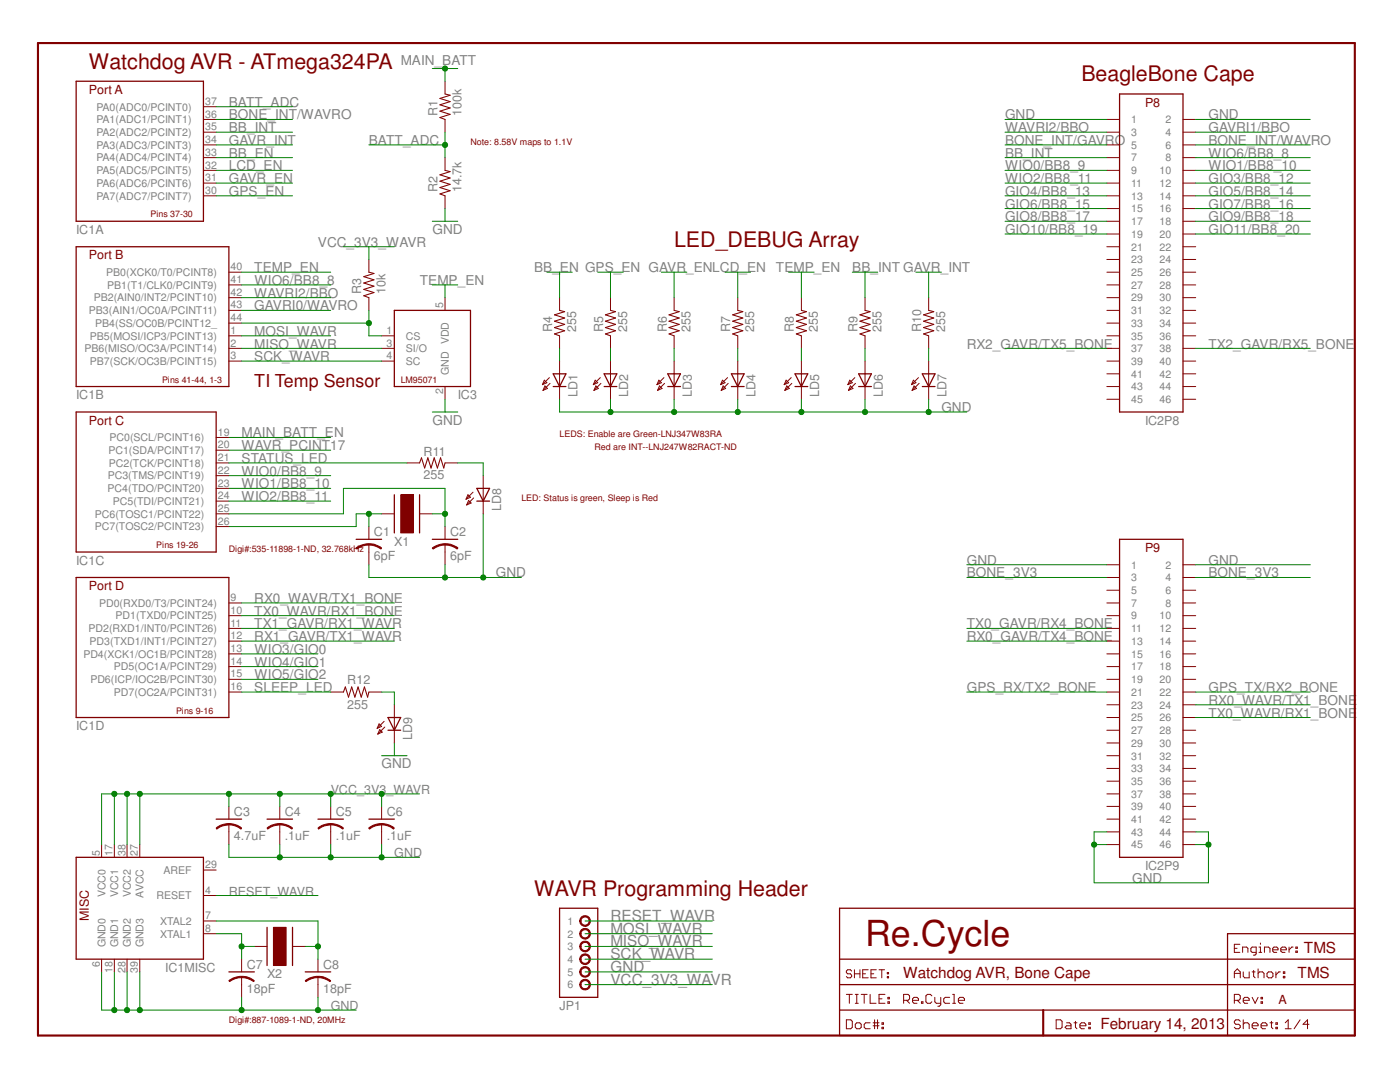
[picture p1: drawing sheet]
<svg xmlns="http://www.w3.org/2000/svg" width="279mm" height="216mm" viewBox="0 0 279 216" stroke-linecap="round" stroke-linejoin="round" font-family="sans-serif">
<path d="M7.6 8.6h262.8v198h-262.8zM208.2 201.5v5.1" fill="none" stroke="#800000" stroke-width=".42"/>
<g fill="none" stroke="#800000" stroke-width=".25">
<path d="M15.2 16.2h25.4v28h-25.4zM223.4 18.8h12.7v63.4h-12.7zM15.2 49.2h30.5v27.9h-30.5zM15.2 82.2h27.9v28h-27.9zM15.2 115.2h30.5v28h-30.5zM223.4 107.6h12.7v63.5h-12.7zM15.2 171.1h25.4v20.3h-25.4zM111.7 181.2h7.6v17.8h-7.6zM167.6 181.2h102.8v25.4h-102.8zM167.6 196.5h102.8M167.6 191.4h102.8M270.4 186.3h-25.4v20.3"/>
<path d="M167.6 201.5h102.8"/>
</g>
<g fill="none" stroke="#800000" stroke-width=".2">
<path d="M40.6 21.3h2.5M40.6 23.8h2.5M40.6 26.4h2.5M40.6 28.9h2.5M40.6 31.5h2.5M40.6 34h2.5M40.6 36.5h2.5M40.6 39.1h2.5M220.9 23.8h2.5M220.9 26.4h2.5M220.9 28.9h2.5M220.9 31.5h2.5"/>
<path d="M220.9 34h2.5M220.9 36.5h2.5M220.9 39.1h2.5M236.1 23.8h2.5M236.1 26.4h2.5M236.1 28.9h2.5M236.1 31.5h2.5M236.1 34h2.5M236.1 36.5h2.5M236.1 39.1h2.5M45.7 59.4h2.5M45.7 54.3h2.5"/>
<path d="M45.7 56.9h2.5M220.9 59.4h2.5M220.9 54.3h2.5M220.9 56.9h2.5M220.9 41.6h2.5M220.9 44.2h2.5M220.9 46.7h2.5M220.9 49.2h2.5M220.9 51.8h2.5M236.1 59.4h2.5M236.1 54.3h2.5M236.1 56.9h2.5"/>
<path d="M236.1 41.6h2.5M236.1 44.2h2.5M236.1 46.7h2.5M236.1 49.2h2.5M236.1 51.8h2.5M45.7 61.9h2.5M45.7 64.5h2.5M45.7 67h2.5M45.7 69.5h2.5M45.7 72.1h2.5M220.9 61.9h2.5M220.9 64.5h2.5"/>
<path d="M220.9 67h2.5M220.9 69.5h2.5M220.9 72.1h2.5M220.9 74.6h2.5M220.9 77.1h2.5M220.9 79.7h2.5M236.1 61.9h2.5M236.1 64.5h2.5M236.1 67h2.5M236.1 69.5h2.5M236.1 72.1h2.5M236.1 74.6h2.5"/>
<path d="M236.1 77.1h2.5M236.1 79.7h2.5M43.1 87.3h2.6M43.1 89.8h2.6M43.1 94.9h2.6M43.1 92.4h2.6M43.1 97.5h2.6M43.1 100h2.6M43.1 102.5h2.6M43.1 105.1h2.6M220.9 112.7h2.5M220.9 115.2h2.5"/>
<path d="M220.9 117.8h2.5M236.1 112.7h2.5M236.1 115.2h2.5M236.1 117.8h2.5M45.7 120.3h2.5M45.7 122.9h2.5M45.7 125.4h2.5M45.7 127.9h2.5M45.7 130.5h2.5M45.7 133h2.5M45.7 135.6h2.5M45.7 138.1h2.5"/>
<path d="M220.9 120.3h2.5M220.9 122.9h2.5M220.9 125.4h2.5M220.9 127.9h2.5M220.9 130.5h2.5M220.9 133h2.5M220.9 135.6h2.5M220.9 138.1h2.5M236.1 120.3h2.5M236.1 122.9h2.5M236.1 125.4h2.5M236.1 127.9h2.5"/>
<path d="M236.1 130.5h2.5M236.1 133h2.5M236.1 135.6h2.5M236.1 138.1h2.5M220.9 140.6h2.5M220.9 145.7h2.5M220.9 143.2h2.5M220.9 148.3h2.5M220.9 150.8h2.5M220.9 153.3h2.5M220.9 155.9h2.5M220.9 158.4h2.5"/>
<path d="M236.1 140.6h2.5M236.1 145.7h2.5M236.1 143.2h2.5M236.1 148.3h2.5M236.1 150.8h2.5M236.1 153.3h2.5M236.1 155.9h2.5M236.1 158.4h2.5M20.3 168.5v2.6M22.8 168.5v2.6M25.4 168.5v2.6M27.9 168.5v2.6"/>
<path d="M40.6 178.7h2.5M40.6 173.6h2.5M220.9 160.9h2.5M220.9 163.4h2.5M220.9 166h2.5M220.9 168.5h2.5M236.1 160.9h2.5M236.1 163.4h2.5M236.1 166h2.5M236.1 168.5h2.5M20.3 191.4v2.5M22.8 191.4v2.5"/>
<path d="M25.4 191.4v2.5M27.9 191.4v2.5M40.6 186.3h2.5M40.6 183.8h2.5M168.9 198.4h1.2M169.5 198.4v1.8M170 193.8l-.3-.3h-.5l-.3 .3v.3l.3 .2h.5l.3 .3v.3l-.3 .2h-.5l-.3-.2M170.5 194.3h1.1M170.5 193.5v1.6M170.7 198.4h.6M171 198.4v1.8M171.6 193.5v1.6"/>
<path d="M171.9 198.4h1.2M172.2 194.3h.5M172.5 198.4v1.8M173.3 193.5h-1.1v1.6h1.1M173.7 198.4v1.8h1.1M173.8 194.3h.6M174.9 193.5h-1.1v1.6h1.1M175.4 199.3h.6M175.4 193.5h1.1M176 193.5v1.6M176.6 198.4h-1.2v1.8h1.2M177.1 194.9h.2v.2h-.2z"/>
<path d="M177.1 194.1h.2v.2h-.2zM177.2 199.9h.3v.3h-.3zM177.2 199h.3v.3h-.3zM180.3 199.6h.9l.3-.3v-.6l-.3-.3h-.9v1.8M180.9 199.6l.6 .6M182.1 199.6h1.2v-.3l-.3-.3h-.6l-.3 .3v.6l.3 .3h.6M183.9 199.9h.3v.3h-.3zM186 198.7l-.3-.3h-.6l-.3 .3v1.2l.3 .3h.6l.3-.3M186.6 199v.9l.3 .3h.8M187.7 199v1.5l-.2 .3h-.3M189.5 199h-.9l-.3 .3v.6l.3 .3h.9M190.1 198.4h.3v1.8"/>
<path d="M191.3 199.6h1.2v-.3l-.3-.3h-.6l-.3 .3v.6l.3 .3h.6M246.3 195.1v-1.2l.6-.6 .6 .6v1.2M246.3 199.6h.9l.3-.3v-.6l-.3-.3h-.9v1.8M246.3 194.2h1.2M246.3 189.2h.6M246.9 199.6l.6 .6M247.4 188.4h-1.1v1.6h1.1M248 190v-1h.8l.2 .2v.8M248.1 193.9v.9l.3 .3h.9v-1.2M248.1 199.6h1.2v-.3l-.3-.3h-.6l-.3 .3v.6l.3 .3h.6M249.9 199l.6 1.2 .6-1.2M249.9 193.9h.6"/>
<path d="M250.2 193.6v1.2l.3 .3M250.7 190h-.8l-.3-.2v-.6l.3-.2h.8v1.3l-.3 .3h-.3M251.1 193.3v1.8M251.1 194.2l.3-.3h.6l.3 .3v.9M251.2 190h.6M251.2 189h.3v1M251.5 188.2v.2M251.7 199h.3v.3h-.3zM251.7 199.9h.3v.3h-.3zM252.3 190v-1h.9l.2 .2v.8M253.2 193.9h.5l.3 .3v.6l-.3 .3h-.5l-.3-.3v-.6zM254 189.5h1.1v-.3l-.3-.2h-.5l-.3 .2v.6l.3 .2h.5"/>
<path d="M254.6 193.9v1.2M255.5 193.9h-.3l-.6 .6M255.6 189.5h1.1v-.3l-.2-.2h-.6l-.3 .2v.6l.3 .2h.6M256.1 193.9h.3v.3h-.3zM256.1 194.8h.3v.3h-.3zM257.3 189v1M258.1 189h-.3l-.5 .5M258.6 189.8h.3v.2h-.3zM258.6 189h.3v.2h-.3zM168.9 203.5h.9l.3 .3v1.2l-.3 .3h-.9zM170.7 204.4l.3-.3h.6l.3 .3v.6l-.3 .3h-.6l-.3-.3zM170.7 200.2h.6"/>
<path d="M173.7 204.1h-.9l-.3 .3v.6l.3 .3h.9M174.2 204.1h1.2M174.2 204.7h1.2M174.5 203.5v1.8M175.1 203.5v1.8M176 205h.3v.3h-.3zM176 204.1h.3v.3h-.3zM190.1 200.2h.6M210.8 203.5h.9l.3 .3v1.2l-.3 .3h-.9zM212.9 204.1h.5l.3 .3v.9h-.8l-.3-.3 .3-.3h.8M214.3 204.1h.6M214.6 203.8v1.2l.3 .3"/>
<path d="M215.5 204.7h1.2v-.3l-.3-.3h-.6l-.3 .3v.6l.3 .3h.6M217.3 205h.3v.3h-.3zM217.3 204.1h.3v.3h-.3zM247.5 203.8l-.3-.3h-.6l-.3 .3v.3l.3 .3h.6l.3 .3v.3l-.3 .3h-.6l-.3-.3M248.1 204.4l.3-.3h.6l.3 .3v.9M248.1 203.5v1.8M249.9 204.7h1.2v-.3l-.3-.3h-.6l-.3 .3v.6l.3 .3h.6M251.7 204.7h1.2v-.3l-.3-.3h-.6l-.3 .3v.6l.3 .3h.6M253.4 204.1h.6M253.7 203.8v1.2l.3 .3M254.6 205h.3v.3h-.3zM254.6 204.1h.3v.3h-.3z"/>
<path d="M256.5 205.3h1.2M256.5 204.1l.6-.6v1.8M259.5 203.5l-1.2 1.8M261.2 204.4h-1.1l.8-.9v1.8"/>
</g>
<path d="M116 183a1.08 1.08 0 0 1 1.7 .2 1.08 1.08 0 0 1-.6 1.6 1.08 1.08 0 0 1-1.4-1h.3a.82 .82 0 0 1 1.1-.7 .82 .82 0 0 1 .2 1.4 .82 .82 0 0 1-1.3-.4v-.3h-.3z" fill-rule="evenodd" fill="#800000"/>
<path d="M116 183a1.08 1.08 0 0 1 1.7 .2 1.08 1.08 0 0 1-.6 1.6 1.08 1.08 0 0 1-1.4-1h.3a.82 .82 0 0 1 1.1-.7 .82 .82 0 0 1 .2 1.4 .82 .82 0 0 1-1.3-.4v-.3h-.3z" fill="none" stroke="#800000" stroke-width=".2"/>
<path d="M116 185.5a1.08 1.08 0 0 1 1.7 .3 1.08 1.08 0 0 1-.6 1.5 1.08 1.08 0 0 1-1.4-1h.3a.82 .82 0 0 1 1.1-.7 .82 .82 0 0 1 .2 1.4 .82 .82 0 0 1-1.3-.4v-.3h-.3z" fill-rule="evenodd" fill="#800000"/>
<path d="M116 185.5a1.08 1.08 0 0 1 1.7 .3 1.08 1.08 0 0 1-.6 1.5 1.08 1.08 0 0 1-1.4-1h.3a.82 .82 0 0 1 1.1-.7 .82 .82 0 0 1 .2 1.4 .82 .82 0 0 1-1.3-.4v-.3h-.3z" fill="none" stroke="#800000" stroke-width=".2"/>
<path d="M116 188a1.07 1.07 0 0 1 1.7 .3 1.07 1.07 0 0 1-.7 1.6 1.07 1.07 0 0 1-1.3-1.1h.3a.82 .82 0 0 1 1.1-.6 .82 .82 0 0 1 .2 1.3 .82 .82 0 0 1-1.3-.3v-.4h-.3z" fill-rule="evenodd" fill="#800000"/>
<path d="M116 188a1.07 1.07 0 0 1 1.7 .3 1.07 1.07 0 0 1-.7 1.6 1.07 1.07 0 0 1-1.3-1.1h.3a.82 .82 0 0 1 1.1-.6 .82 .82 0 0 1 .2 1.3 .82 .82 0 0 1-1.3-.3v-.4h-.3z" fill="none" stroke="#800000" stroke-width=".2"/>
<path d="M116 190.6a1.07 1.07 0 0 1 1.7 .2 1.07 1.07 0 0 1-.7 1.6 1.07 1.07 0 0 1-1.3-1h.3a.82 .82 0 0 1 1.1-.7 .82 .82 0 0 1 .2 1.4 .82 .82 0 0 1-1.3-.4v-.3h-.3z" fill-rule="evenodd" fill="#800000"/>
<path d="M116 190.6a1.07 1.07 0 0 1 1.7 .2 1.07 1.07 0 0 1-.7 1.6 1.07 1.07 0 0 1-1.3-1h.3a.82 .82 0 0 1 1.1-.7 .82 .82 0 0 1 .2 1.4 .82 .82 0 0 1-1.3-.4v-.3h-.3z" fill="none" stroke="#800000" stroke-width=".2"/>
<path d="M116 193.1a1.07 1.07 0 0 1 1.7 .3 1.07 1.07 0 0 1-.7 1.5 1.07 1.07 0 0 1-1.3-1h.3a.82 .82 0 0 1 1.1-.6 .82 .82 0 0 1 .2 1.3 .82 .82 0 0 1-1.3-.3v-.4h-.3z" fill-rule="evenodd" fill="#800000"/>
<path d="M116 193.1a1.07 1.07 0 0 1 1.7 .3 1.07 1.07 0 0 1-.7 1.5 1.07 1.07 0 0 1-1.3-1h.3a.82 .82 0 0 1 1.1-.6 .82 .82 0 0 1 .2 1.3 .82 .82 0 0 1-1.3-.3v-.4h-.3z" fill="none" stroke="#800000" stroke-width=".2"/>
<path d="M116 195.7a1.07 1.07 0 0 1 1.7 .2 1.07 1.07 0 0 1-.7 1.6 1.07 1.07 0 0 1-1.3-1h.3a.82 .82 0 0 1 1.1-.7 .82 .82 0 0 1 .2 1.4 .82 .82 0 0 1-1.3-.4v-.3h-.3z" fill-rule="evenodd" fill="#800000"/>
<path d="M88.8 59.4v2.5M76.2 67h2.5M76.2 69.5h2.5M76.2 72.1h2.5M88.8 77.1v2.6M50.8 188.8h2.5M58.4 188.8h2.5M116 195.7a1.07 1.07 0 0 1 1.7 .2 1.07 1.07 0 0 1-.7 1.6 1.07 1.07 0 0 1-1.3-1h.3a.82 .82 0 0 1 1.1-.7 .82 .82 0 0 1 .2 1.4 .82 .82 0 0 1-1.3-.4v-.3h-.3z" fill="none" stroke="#800000" stroke-width=".2"/>
<path d="M78.7 61.9h15.2v15.2h-15.2zM53.3 185v7.7M58.4 185v7.7" fill="none" stroke="#800000" stroke-width=".25"/>
<path d="M54.6 185h2.5v7.7h-2.5z" fill-rule="evenodd" fill="#800000"/>
<path d="M48.2 194.9v1.6M54.6 185h2.5v7.7h-2.5z" fill="none" stroke="#800000" stroke-width=".2"/>
<path d="M45.7 193.9h5.1" fill="none" stroke="#800000" stroke-width=".25"/>
<path d="M48.2 194.8a3.4 3.4 0 0 1 2.6 .9l-.2 .2a4.1 4.1 0 0 0-2.4-.8z" fill-rule="evenodd" fill="#800000"/>
<path d="M48.2 194.8a3.4 3.4 0 0 1 2.6 .9l-.2 .2a4.1 4.1 0 0 0-2.4-.8z" fill="none" stroke="#800000" stroke-width=".2"/>
<path d="M45.7 195.7a4 4 0 0 1 2.5-.9v.3a4.1 4.1 0 0 0-2.4 .8z" fill-rule="evenodd" fill="#800000"/>
<path d="M45.7 195.7a4 4 0 0 1 2.5-.9v.3a4.1 4.1 0 0 0-2.4 .8zM48.2 191.4v2.5M48.2 196.5v2.5M63.5 194.9v1.6" fill="none" stroke="#800000" stroke-width=".2"/>
<path d="M60.9 193.9h5.1" fill="none" stroke="#800000" stroke-width=".25"/>
<path d="M63.5 194.8a3.4 3.4 0 0 1 2.5 .9l-.1 .2a4.1 4.1 0 0 0-2.4-.8z" fill-rule="evenodd" fill="#800000"/>
<path d="M63.5 194.8a3.4 3.4 0 0 1 2.5 .9l-.1 .2a4.1 4.1 0 0 0-2.4-.8z" fill="none" stroke="#800000" stroke-width=".2"/>
<path d="M60.9 195.7a4 4 0 0 1 2.6-.9v.3a4.1 4.1 0 0 0-2.5 .8z" fill-rule="evenodd" fill="#800000"/>
<path d="M45.7 164.5v1.5M60.9 195.7a4 4 0 0 1 2.6-.9v.3a4.1 4.1 0 0 0-2.5 .8zM63.5 191.4v2.5M63.5 196.5v2.5" fill="none" stroke="#800000" stroke-width=".2"/>
<path d="M43.1 163.4h5.1" fill="none" stroke="#800000" stroke-width=".25"/>
<path d="M45.7 164.3a4 4 0 0 1 2.5 .9l-.1 .2a3.8 3.8 0 0 0-2.4-.8z" fill-rule="evenodd" fill="#800000"/>
<path d="M45.7 164.3a4 4 0 0 1 2.5 .9l-.1 .2a3.8 3.8 0 0 0-2.4-.8z" fill="none" stroke="#800000" stroke-width=".2"/>
<path d="M43.1 165.2a3.6 3.6 0 0 1 2.6-.9v.3a3.8 3.8 0 0 0-2.4 .8z" fill-rule="evenodd" fill="#800000"/>
<path d="M43.1 165.2a3.6 3.6 0 0 1 2.6-.9v.3a3.8 3.8 0 0 0-2.4 .8zM45.7 160.9v2.5M45.7 166v2.5M66 164.5v1.5" fill="none" stroke="#800000" stroke-width=".2"/>
<path d="M63.5 163.4h5" fill="none" stroke="#800000" stroke-width=".25"/>
<path d="M66 164.3a4 4 0 0 1 2.5 .9l-.1 .2a3.8 3.8 0 0 0-2.4-.8z" fill-rule="evenodd" fill="#800000"/>
<path d="M66 164.3a4 4 0 0 1 2.5 .9l-.1 .2a3.8 3.8 0 0 0-2.4-.8z" fill="none" stroke="#800000" stroke-width=".2"/>
<path d="M63.5 165.2a3.6 3.6 0 0 1 2.5-.9v.3a3.8 3.8 0 0 0-2.4 .8z" fill-rule="evenodd" fill="#800000"/>
<path d="M55.8 164.5v1.5M63.5 165.2a3.6 3.6 0 0 1 2.5-.9v.3a3.8 3.8 0 0 0-2.4 .8zM66 160.9v2.5M66 166v2.5" fill="none" stroke="#800000" stroke-width=".2"/>
<path d="M53.3 163.4h5.1" fill="none" stroke="#800000" stroke-width=".25"/>
<path d="M55.8 164.3a4 4 0 0 1 2.6 .9l-.1 .2a3.8 3.8 0 0 0-2.5-.8z" fill-rule="evenodd" fill="#800000"/>
<path d="M55.8 164.3a4 4 0 0 1 2.6 .9l-.1 .2a3.8 3.8 0 0 0-2.5-.8z" fill="none" stroke="#800000" stroke-width=".2"/>
<path d="M53.3 165.2a3.6 3.6 0 0 1 2.5-.9v.3a3.8 3.8 0 0 0-2.4 .8z" fill-rule="evenodd" fill="#800000"/>
<path d="M53.3 165.2a3.6 3.6 0 0 1 2.5-.9v.3a3.8 3.8 0 0 0-2.4 .8zM55.8 160.9v2.5M55.8 166v2.5M76.2 164.5v1.5" fill="none" stroke="#800000" stroke-width=".2"/>
<path d="M73.6 163.4h5.1" fill="none" stroke="#800000" stroke-width=".25"/>
<path d="M76.2 164.3a4 4 0 0 1 2.5 .9l-.2 .2a3.6 3.6 0 0 0-2.3-.8z" fill-rule="evenodd" fill="#800000"/>
<path d="M76.2 164.3a4 4 0 0 1 2.5 .9l-.2 .2a3.6 3.6 0 0 0-2.3-.8z" fill="none" stroke="#800000" stroke-width=".2"/>
<path d="M73.6 165.2a3.9 3.9 0 0 1 2.6-.9v.3a3.8 3.8 0 0 0-2.5 .8z" fill-rule="evenodd" fill="#800000"/>
<g fill="none" stroke="#800000" stroke-width=".2">
<path d="M88.8 16.2v2.6M88.8 23.8v2.6M88.8 31.5v2.5M88.8 39.1v2.5M73.6 51.8v2.5M73.6 59.4v2.5M111.7 59.4v2.5M121.8 59.4v2.5M134.5 59.4v2.5M147.2 59.4v2.5M159.9 59.4v2.5M172.6 59.4v2.5"/>
<path d="M108.6 75.9l.5 .5-.9 .4zM108.8 77l.5 .5-.9 .4zM109.6 75.4l-1.4 1.4M109.8 76.5l-1.4 1.4M111.7 67v2.5M111.7 72.1v7.6M118.8 75.9l.5 .5-.9 .4zM118.9 77l.5 .5-.9 .4zM119.8 75.4l-1.4 1.4M119.9 76.5l-1.4 1.4M121.8 67v2.5M121.8 72.1v7.6"/>
<path d="M131.5 75.9l.5 .5-.9 .4zM131.6 77l.5 .5-.9 .4zM132.5 75.4l-1.4 1.4M132.6 76.5l-1.4 1.4M134.5 67v2.5M134.5 72.1v7.6M144.2 75.9l.5 .5-.9 .4zM144.3 77l.5 .5-.9 .4zM145.2 75.4l-1.4 1.4M145.3 76.5l-1.4 1.4M147.2 67v2.5M147.2 72.1v7.6"/>
<path d="M156.9 75.9l.5 .5-.9 .4zM157 77l.5 .5-.9 .4zM157.9 75.4l-1.4 1.4M158 76.5l-1.4 1.4M159.9 67v2.5M159.9 72.1v7.6M169.6 75.9l.5 .5-.9 .4zM169.7 77l.5 .5-.9 .4zM170.6 75.4l-1.4 1.4M170.7 76.5l-1.4 1.4M172.6 67v2.5M172.6 72.1v7.6"/>
<path d="M81.2 92.4h2.5M88.8 92.4h2.6M93.4 98.7l.5 .5-.9 .4zM93.5 99.9l.5 .5-.9 .4zM94.4 98.2l-1.4 1.4M94.5 99.4l-1.4 1.4M96.4 94.9v7.6M76.2 102.5h2.5M83.7 102.5h2.6M66 138.1h2.5M73.6 138.1h2.6M75.6 144.4l.6 .5-.9 .4z"/>
<path d="M75.8 145.6l.5 .5-.9 .4zM76.7 143.9l-1.4 1.4M76.8 145.1l-1.4 1.4M78.7 140.6v7.7M73.6 165.2a3.9 3.9 0 0 1 2.6-.9v.3a3.8 3.8 0 0 0-2.5 .8zM76.2 160.9v2.5M76.2 166v2.5"/>
</g>
<g fill="none" stroke="#800000" stroke-width=".25">
<path d="M110.4 77.1h2.5M110.4 74.6h2.5l-1.2 2.5zM120.6 77.1h2.5M120.6 74.6h2.5l-1.3 2.5zM133.3 77.1h2.5M133.3 74.6h2.5l-1.3 2.5zM146 77.1h2.5M146 74.6h2.5l-1.3 2.5zM158.7 77.1h2.5M158.7 74.6h2.5l-1.3 2.5zM171.4 74.6h2.5l-1.3 2.5zM171.4 77.1h2.5"/>
<path d="M78.7 98.7v7.6M83.7 98.7v7.6M95.2 97.5h2.5l-1.3 2.5zM95.2 100h2.5M77.4 143.2h2.6l-1.3 2.5zM77.4 145.7h2.6"/>
</g>
<path d="M88.8 18.8l1 .2-2 .6 2 .7-2 .6 2 .6-2 .7 2 .6-2 .7 1 .3M88.8 34l1 .2-2 .7 2 .6-2 .7 2 .6-2 .6 2 .7-2 .6 1 .4M73.6 54.3l1 .3-2 .6 2 .6-2 .7 2 .6-2 .6 2 .7-2 .6 1 .4M111.7 61.9l1 .3-2 .6 2 .7-2 .6 2 .6-2 .7 2 .6-2 .6 1 .4M121.8 61.9l1.1 .3-2.1 .6 2.1 .7-2.1 .6 2.1 .6-2.1 .7 2.1 .6-2.1 .6 1 .4M134.5 61.9l1.1 .3-2.1 .6 2.1 .7-2.1 .6 2.1 .6-2.1 .7 2.1 .6-2.1 .6 1 .4M147.2 61.9l1.1 .3-2.1 .6 2.1 .7-2.1 .6 2.1 .6-2.1 .7 2.1 .6-2.1 .6 1 .4M159.9 61.9l1.1 .3-2.1 .6 2.1 .7-2.1 .6 2.1 .6-2.1 .7 2.1 .6-2.1 .6 1 .4M172.6 61.9l1.1 .3-2.1 .6 2.1 .7-2.1 .6 2.1 .6-2.1 .7 2.1 .6-2.1 .6 1 .4M83.7 92.4l.4-1 .7 2 .6-2 .6 2 .7-2 .6 2 .6-2 .7 2 .2-1M68.5 138.1l.4-1 .7 2 .6-2 .6 2 .7-2 .6 2 .6-2 .7 2 .2-1" fill="none" stroke="#800000" stroke-width=".21"/>
<path d="M80 98.7h2.5v7.6h-2.5z" fill-rule="evenodd" fill="#800000"/>
<path d="M80 98.7h2.5v7.6h-2.5zM88.8 108.6v1.6" fill="none" stroke="#800000" stroke-width=".2"/>
<path d="M86.3 107.6h5.1" fill="none" stroke="#800000" stroke-width=".25"/>
<path d="M88.8 108.5a3.6 3.6 0 0 1 2.6 .8l-.2 .3a3.9 3.9 0 0 0-2.4-.8z" fill-rule="evenodd" fill="#800000"/>
<path d="M88.8 108.5a3.6 3.6 0 0 1 2.6 .8l-.2 .3a3.9 3.9 0 0 0-2.4-.8z" fill="none" stroke="#800000" stroke-width=".2"/>
<path d="M86.3 109.3a4.3 4.3 0 0 1 2.5-.8v.3a4.1 4.1 0 0 0-2.4 .8z" fill-rule="evenodd" fill="#800000"/>
<path d="M73.6 108.6v1.6M86.3 109.3a4.3 4.3 0 0 1 2.5-.8v.3a4.1 4.1 0 0 0-2.4 .8zM88.8 105.1v2.5M88.8 110.2v2.5" fill="none" stroke="#800000" stroke-width=".2"/>
<path d="M71.1 107.6h5.1" fill="none" stroke="#800000" stroke-width=".25"/>
<path d="M73.6 108.5a3.6 3.6 0 0 1 2.6 .8l-.2 .3a4.1 4.1 0 0 0-2.4-.8z" fill-rule="evenodd" fill="#800000"/>
<path d="M73.6 108.5a3.6 3.6 0 0 1 2.6 .8l-.2 .3a4.1 4.1 0 0 0-2.4-.8z" fill="none" stroke="#800000" stroke-width=".2"/>
<path d="M71 109.3a4.3 4.3 0 0 1 2.6-.8v.3a4.1 4.1 0 0 0-2.4 .8z" fill-rule="evenodd" fill="#800000"/>
<path d="M185.3 59.4v2.5M182.3 75.9l.5 .5-.9 .4zM182.4 77l.5 .5-.9 .4zM183.3 75.4l-1.4 1.4M183.4 76.5l-1.4 1.4M185.3 67v2.5M185.3 72.1v7.6M71 109.3a4.3 4.3 0 0 1 2.6-.8v.3a4.1 4.1 0 0 0-2.4 .8zM73.6 105.1v2.5M73.6 110.2v2.5" fill="none" stroke="#800000" stroke-width=".2"/>
<path d="M185.3 61.9l1.1 .3-2.1 .6 2.1 .7-2.1 .6 2.1 .6-2.1 .7 2.1 .6-2.1 .6 1 .4" fill="none" stroke="#800000" stroke-width=".21"/>
<path d="M184.1 74.6h2.5l-1.3 2.5zM184.1 77.1h2.5" fill="none" stroke="#800000" stroke-width=".25"/>
<path d="M48.2 67h17.8M48.2 69.5h28M48.2 72.1h28M43.1 178.7h20.4M25.4 193.9v7.6h2.5v-7.6M116.8 183.8h25.4M116.8 186.3h25.4M116.8 188.8h25.4M116.8 191.4h25.4M116.8 193.9h25.4" fill="none" stroke="#008000" stroke-width=".2"/>
<circle cx="25.4" cy="201.5" r=".51" fill="#008000"/>
<g fill="none" stroke="#008000" stroke-width=".2">
<path d="M22.8 193.9v7.6h2.6"/>
<circle cx="25.4" cy="201.5" r=".51"/>
</g>
<circle cx="22.8" cy="201.5" r=".51" fill="#008000"/>
<g fill="none" stroke="#008000" stroke-width=".2">
<path d="M20.3 193.9v7.6h2.5M27.9 201.5h43.2"/>
<circle cx="22.8" cy="201.5" r=".51"/>
</g>
<circle cx="27.9" cy="201.5" r=".51" fill="#008000"/>
<g fill="none" stroke="#008000" stroke-width=".2">
<path d="M63.5 199v2.5"/>
<circle cx="27.9" cy="201.5" r=".51"/>
</g>
<circle cx="63.5" cy="201.5" r=".51" fill="#008000"/>
<g fill="none" stroke="#008000" stroke-width=".2">
<path d="M48.2 199v2.5"/>
<circle cx="63.5" cy="201.5" r=".51"/>
</g>
<circle cx="48.2" cy="201.5" r=".51" fill="#008000"/>
<g fill="none" stroke="#008000" stroke-width=".2">
<path d="M45.7 168.5v2.6h38M55.8 168.5v2.6"/>
<circle cx="48.2" cy="201.5" r=".51"/>
</g>
<circle cx="55.8" cy="171.1" r=".51" fill="#008000"/>
<g fill="none" stroke="#008000" stroke-width=".2">
<path d="M66 168.5v2.6"/>
<circle cx="55.8" cy="171.1" r=".51"/>
</g>
<circle cx="66" cy="171.1" r=".51" fill="#008000"/>
<g fill="none" stroke="#008000" stroke-width=".2">
<path d="M76.2 168.5v2.6"/>
<circle cx="66" cy="171.1" r=".51"/>
</g>
<circle cx="76.2" cy="171.1" r=".51" fill="#008000"/>
<g fill="none" stroke="#008000" stroke-width=".2">
<path d="M88.8 79.7v2.5M111.7 79.7v2.5h35.5v-2.5M86.3 82.2h5.1M76.2 150.8h5M78.7 148.3v2.5"/>
<circle cx="76.2" cy="171.1" r=".51"/>
</g>
<circle cx="147.2" cy="82.2" r=".51" fill="#008000"/>
<g fill="none" stroke="#008000" stroke-width=".2">
<path d="M134.5 79.7v2.5"/>
<circle cx="147.2" cy="82.2" r=".51"/>
</g>
<circle cx="134.5" cy="82.2" r=".51" fill="#008000"/>
<g fill="none" stroke="#008000" stroke-width=".2">
<path d="M121.8 79.7v2.5"/>
<circle cx="134.5" cy="82.2" r=".51"/>
</g>
<circle cx="121.8" cy="82.2" r=".51" fill="#008000"/>
<g fill="none" stroke="#008000" stroke-width=".2">
<path d="M159.9 79.7v2.5h12.7v-2.5"/>
<circle cx="121.8" cy="82.2" r=".51"/>
</g>
<circle cx="172.6" cy="82.2" r=".51" fill="#008000"/>
<g fill="none" stroke="#008000" stroke-width=".2">
<path d="M147.2 82.2h12.7"/>
<circle cx="172.6" cy="82.2" r=".51"/>
</g>
<circle cx="159.9" cy="82.2" r=".51" fill="#008000"/>
<g fill="none" stroke="#008000" stroke-width=".2">
<path d="M185.3 79.7v2.5M172.6 82.2h20.4"/>
<circle cx="159.9" cy="82.2" r=".51"/>
</g>
<circle cx="185.3" cy="82.2" r=".51" fill="#008000"/>
<g fill="none" stroke="#008000" stroke-width=".2">
<path d="M200.6 23.8h20.3M238.6 23.8h22.9M193 112.7h27.9M238.6 112.7h22.9M218.4 168.5h2.5M220.9 166h-2.5v10.1h22.8v-10.1h-2.6"/>
<circle cx="185.3" cy="82.2" r=".51"/>
</g>
<circle cx="218.4" cy="168.5" r=".51" fill="#008000"/>
<g fill="none" stroke="#008000" stroke-width=".2">
<path d="M238.6 168.5h2.6"/>
<circle cx="218.4" cy="168.5" r=".51"/>
</g>
<circle cx="241.2" cy="168.5" r=".51" fill="#008000"/>
<g fill="none" stroke="#008000" stroke-width=".2">
<path d="M73.6 112.7v2.5h22.8M88.8 112.7v2.5"/>
<circle cx="241.2" cy="168.5" r=".51"/>
</g>
<circle cx="88.8" cy="115.2" r=".51" fill="#008000"/>
<g fill="none" stroke="#008000" stroke-width=".2">
<path d="M96.4 102.5v12.7"/>
<circle cx="88.8" cy="115.2" r=".51"/>
</g>
<circle cx="96.4" cy="115.2" r=".51" fill="#008000"/>
<g fill="none" stroke="#008000" stroke-width=".2">
<path d="M86.3 44.2h5.1M88.8 41.6v2.6M96.4 115.2h7.7M22.8 158.4v10.1M66 158.4h-45.7v10.1M116.8 196.5h25.4"/>
<circle cx="96.4" cy="115.2" r=".51"/>
</g>
<circle cx="22.8" cy="158.4" r=".51" fill="#008000"/>
<g fill="none" stroke="#008000" stroke-width=".2">
<path d="M25.4 158.4v10.1"/>
<circle cx="22.8" cy="158.4" r=".51"/>
</g>
<circle cx="25.4" cy="158.4" r=".51" fill="#008000"/>
<g fill="none" stroke="#008000" stroke-width=".2">
<path d="M27.9 158.4v10.1"/>
<circle cx="25.4" cy="158.4" r=".51"/>
</g>
<circle cx="27.9" cy="158.4" r=".51" fill="#008000"/>
<g fill="none" stroke="#008000" stroke-width=".2">
<path d="M45.7 158.4v2.5"/>
<circle cx="27.9" cy="158.4" r=".51"/>
</g>
<circle cx="45.7" cy="158.4" r=".51" fill="#008000"/>
<g fill="none" stroke="#008000" stroke-width=".2">
<path d="M55.8 158.4v2.5"/>
<circle cx="45.7" cy="158.4" r=".51"/>
</g>
<circle cx="55.8" cy="158.4" r=".51" fill="#008000"/>
<g fill="none" stroke="#008000" stroke-width=".2">
<path d="M66 158.4v2.5"/>
<circle cx="55.8" cy="158.4" r=".51"/>
</g>
<circle cx="66" cy="158.4" r=".51" fill="#008000"/>
<g fill="none" stroke="#008000" stroke-width=".2">
<path d="M66 158.4h17.7M76.2 158.4v2.5"/>
<circle cx="66" cy="158.4" r=".51"/>
</g>
<circle cx="76.2" cy="158.4" r=".51" fill="#008000"/>
<g fill="none" stroke="#008000" stroke-width=".2">
<path d="M68.5 49.2h10.2M73.6 49.2v2.6M43.1 183.8h20.4v7.6M60.9 188.8h2.6"/>
<circle cx="76.2" cy="158.4" r=".51"/>
</g>
<circle cx="63.5" cy="188.8" r=".51" fill="#008000"/>
<g fill="none" stroke="#008000" stroke-width=".2">
<path d="M43.1 186.3h5.1v5.1M48.2 188.8h2.6"/>
<circle cx="63.5" cy="188.8" r=".51"/>
</g>
<circle cx="48.2" cy="188.8" r=".51" fill="#008000"/>
<g fill="none" stroke="#008000" stroke-width=".2">
<path d="M48.2 64.5h25.4M73.6 61.9v5.1h2.6"/>
<circle cx="48.2" cy="188.8" r=".51"/>
</g>
<circle cx="73.6" cy="64.5" r=".51" fill="#008000"/>
<g fill="none" stroke="#008000" stroke-width=".2">
<path d="M43.1 39.1h15.3M43.1 36.5h15.3M43.1 34h15.3M43.1 26.4h15.3M43.1 28.9h15.3M43.1 21.3h15.3M88.8 26.4v5.1M200.6 31.5h20.3M119.3 54.3h5.1M121.8 54.3v5.1M132 54.3h5.1M134.5 54.3v5.1"/>
<path d="M144.7 54.3h5.1M147.2 54.3v5.1M170.1 54.3h5.1M172.6 54.3v5.1M182.8 54.3h5.1M185.3 54.3v5.1M48.2 138.1h17.8"/>
<circle cx="73.6" cy="64.5" r=".51"/>
</g>
<circle cx="88.8" cy="28.9" r=".51" fill="#008000"/>
<g fill="none" stroke="#008000" stroke-width=".2">
<path d="M86.3 13.7h5.1M88.8 13.7v2.5M73.6 28.9h15.2"/>
<circle cx="88.8" cy="28.9" r=".51"/>
</g>
<circle cx="88.8" cy="13.7" r=".51" fill="#008000"/>
<g fill="none" stroke="#008000" stroke-width=".2">
<path d="M43.1 31.5h15.3M238.6 26.4h15.3M48.2 54.3h17.8M86.3 56.9h5.1M88.8 56.9v2.5M109.1 54.3h5.1M111.7 54.3v5.1M157.4 54.3h5.1M159.9 54.3v5.1M111.7 69.5v2.6M121.8 69.5v2.6M134.5 69.5v2.6"/>
<path d="M147.2 69.5v2.6M45.7 92.4h35.5M45.7 89.8h20.3M88.8 97.5v7.6M91.4 92.4h5v2.5M86.3 102.5h2.5M48.2 125.4h30.5M48.2 127.9h30.5M76.2 138.1h2.5v2.5M193 125.4h27.9M193 127.9h27.9"/>
<circle cx="88.8" cy="13.7" r=".51"/>
</g>
<circle cx="88.8" cy="102.5" r=".51" fill="#008000"/>
<g fill="none" stroke="#008000" stroke-width=".2">
<path d="M88.8 97.5h-20.3v5h-22.8M73.6 102.5v2.6M76.2 102.5h-5.1v2.6h-25.4"/>
<circle cx="88.8" cy="102.5" r=".51"/>
</g>
<circle cx="73.6" cy="102.5" r=".51" fill="#008000"/>
<g fill="none" stroke="#008000" stroke-width=".2">
<path d="M43.1 23.8h15.3M200.6 28.9h20.3M200.6 26.4h20.3M200.6 34h20.3M200.6 36.5h20.3M200.6 39.1h20.3M238.6 28.9h22.9M238.6 34h22.9M238.6 36.5h22.9M238.6 39.1h22.9M238.6 31.5h22.9M48.2 59.4h17.8"/>
<path d="M48.2 56.9h17.8M200.6 41.6h20.3M200.6 44.2h20.3M200.6 46.7h20.3M238.6 41.6h22.9M238.6 44.2h22.9M238.6 46.7h22.9M48.2 61.9h17.8M159.9 69.5v2.6M172.6 69.5v2.6M185.3 69.5v2.6M200.6 69.5h20.3"/>
<path d="M238.6 69.5h22.9M45.7 97.5h20.3M45.7 100h20.3M45.7 94.9h20.3M45.7 87.3h20.3M193 115.2h27.9M238.6 115.2h22.9M48.2 120.3h30.5M48.2 122.9h30.5M48.2 130.5h15.3M48.2 133h15.3M48.2 135.6h15.3"/>
<path d="M193 138.1h27.9M238.6 138.1h22.9M238.6 140.6h22.9M238.6 143.2h22.9"/>
<circle cx="73.6" cy="102.5" r=".51"/>
</g>
<text font-size="7.2" fill="#800000" x="172.6" y="188.8">Re.Cycle</text>
<g font-size="4.3" fill="#800000">
<text x="17.7" y="13.7">Watchdog AVR - ATmega324PA</text>
<text x="215.8" y="16.2">BeagleBone Cape</text>
<text x="134.5" y="49.2">LED_DEBUG Array</text>
<text x="106.6" y="178.7">WAVR Programming Header</text>
</g>
<text font-size="3.6" fill="#800000" x="50.8" y="77.1">TI Temp Sensor</text>
<g font-size="3" fill="#808080">
<text x="121.8" y="183.8">RESET_WAVR</text>
<text x="121.8" y="186.3">MOSI_WAVR</text>
<text x="121.8" y="188.8">MISO_WAVR</text>
<text x="121.8" y="191.4">SCK_WAVR</text>
<text x="121.8" y="193.9">GND</text>
<text x="121.8" y="196.5">VCC_3V3_WAVR</text>
</g>
<g font-size="3" fill="#800000">
<text x="260.2" y="190.1">TMS</text>
<text x="180.3" y="195.2">Watchdog AVR, Bone Cape</text>
<text x="259" y="195.2">TMS</text>
<text x="219.6" y="205.4">February 14, 2013</text>
</g>
<g font-size="2.7" fill="#808080">
<text x="80" y="13">MAIN_BATT</text>
<text x="45.7" y="21.3">BATT_ADC</text>
<text x="45.7" y="23.8">BONE_INT/WAVRO</text>
<text x="200.6" y="23.8">GND</text>
<text x="241.2" y="23.8">GND</text>
<text x="45.7" y="26.4">BB_INT</text>
<text x="45.7" y="28.9">GAVR_INT</text>
<text x="73.6" y="28.9">BATT_ADC</text>
<text x="200.6" y="26.4">WAVRI2/BBO</text>
<text x="200.6" y="28.9">BONE_INT/GAVRO</text>
<text x="241.2" y="26.4">GAVRI1/BBO</text>
<text x="241.2" y="28.9">BONE_INT/WAVRO</text>
<text x="45.7" y="34">LCD_EN</text>
<text x="45.7" y="31.5">BB_EN</text>
<text x="200.6" y="31.5">BB_INT</text>
<text x="200.6" y="34">WIO0/BB8_9</text>
<text x="241.2" y="34">WIO1/BB8_10</text>
<text x="241.2" y="31.5">WIO6/BB8_8</text>
<text x="45.7" y="36.5">GAVR_EN</text>
<text x="45.7" y="39.1">GPS_EN</text>
<text x="200.6" y="36.5">WIO2/BB8_11</text>
<text x="200.6" y="39.1">GIO4/BB8_13</text>
<text x="200.6" y="41.6">GIO6/BB8_15</text>
<text x="241.2" y="36.5">GIO3/BB8_12</text>
<text x="241.2" y="39.1">GIO5/BB8_14</text>
<text x="241.2" y="41.6">GIO7/BB8_16</text>
<text x="86.3" y="46.7">GND</text>
<text x="200.6" y="44.2">GIO8/BB8_17</text>
<text x="200.6" y="46.7">GIO10/BB8_19</text>
<text x="241.2" y="44.2">GIO9/BB8_18</text>
<text x="241.2" y="46.7">GIO11/BB8_20</text>
<text x="63.5" y="49.2">VCC_3V3_WAVR</text>
<text x="50.8" y="54.3">TEMP_EN</text>
<text x="50.8" y="59.4">WAVRI2/BBO</text>
<text x="50.8" y="56.9">WIO6/BB8_8</text>
<text x="83.8" y="56.9">TEMP_EN</text>
<text x="106.6" y="54.3">BB_EN GPS_EN GAVR_ENLCD_EN</text>
<text x="154.9" y="54.3">TEMP_EN</text>
<text x="170.1" y="54.3">BB_INT GAVR_INT</text>
<text x="50.8" y="61.9">GAVRI0/WAVRO</text>
<text x="50.8" y="67">MOSI_WAVR</text>
<text x="50.8" y="69.6">MISO_WAVR</text>
<text x="193" y="69.6">RX2_GAVR/TX5_BONE</text>
<text x="241.2" y="69.6">TX2_GAVR/RX5_BONE</text>
<text x="50.8" y="72.1">SCK_WAVR</text>
<text x="187.9" y="82.2">GND</text>
<text x="48.2" y="89.8">WAVR_PCINT17</text>
<text x="48.2" y="87.3">MAIN_BATT_EN</text>
<text x="86.3" y="84.8">GND</text>
<text x="48.2" y="92.4">STATUS_LED</text>
<text x="48.2" y="94.9">WIO0/BB8_9</text>
<text x="48.2" y="97.5">WIO1/BB8_10</text>
<text x="48.2" y="100">WIO2/BB8_11</text>
<text x="193" y="112.7">GND</text>
<text x="241.2" y="112.7">GND</text>
<text x="99" y="115.2">GND</text>
<text x="193" y="115.2">BONE_3V3</text>
<text x="241.2" y="115.2">BONE_3V3</text>
<text x="50.8" y="125.4">TX1_GAVR/RX1_WAVR</text>
<text x="50.8" y="120.3">RX0_WAVR/TX1_BONE</text>
<text x="50.8" y="122.9">TX0_WAVR/RX1_BONE</text>
<text x="193" y="125.4">TX0_GAVR/RX4_BONE</text>
<text x="50.8" y="127.9">RX1_GAVR/TX1_WAVR</text>
<text x="50.8" y="130.5">WIO3/GIO0</text>
<text x="193" y="127.9">RX0_GAVR/TX4_BONE</text>
<text x="50.8" y="133">WIO4/GIO1</text>
<text x="50.8" y="135.6">WIO5/GIO2</text>
<text x="50.8" y="138.1">SLEEP_LED</text>
<text x="193" y="138.1">GPS_RX/TX2_BONE</text>
<text x="241.2" y="140.6">RX0_WAVR/TX1_BONE</text>
<text x="241.2" y="143.2">TX0_WAVR/RX1_BONE</text>
<text x="241.2" y="138.1">GPS_TX/RX2_BONE</text>
<text x="76.2" y="153.3">GND</text>
<text x="226" y="176.1">GND</text>
</g>
<g font-size="2.5" fill="#800000">
<text x="17.7" y="18.8">Port A</text>
<text x="228.5" y="21.3">P8</text>
<text x="17.7" y="51.8">Port B</text>
<text x="17.7" y="84.8">Port C</text>
<text x="228.5" y="110.2">P9</text>
<text x="17.7" y="117.8">Port D</text>
<text x="17.7" y="183.8" transform="rotate(-90 17.7 183.8)">MISC</text>
<text x="255.1" y="200.3">A</text>
</g>
<g font-size="2.5" fill="#808080">
<text x="87.3" y="23.1" transform="rotate(-90 87.3 23.1)">R1</text>
<text x="92.1" y="23.1" transform="rotate(-90 92.1 23.1)">100k</text>
<text x="87.3" y="38.3" transform="rotate(-90 87.3 38.3)">R2</text>
<text x="92.1" y="38.3" transform="rotate(-90 92.1 38.3)">14.7k</text>
<text x="15.2" y="46.7">IC1A</text>
<text x="72.1" y="58.6" transform="rotate(-90 72.1 58.6)">R3</text>
<text x="76.9" y="58.6" transform="rotate(-90 76.9 58.6)">10k</text>
<text x="110.2" y="66.3" transform="rotate(-90 110.2 66.3)">R4</text>
<text x="115" y="66.3" transform="rotate(-90 115 66.3)">255</text>
<text x="120.4" y="66.3" transform="rotate(-90 120.4 66.3)">R5</text>
<text x="125.1" y="66.3" transform="rotate(-90 125.1 66.3)">255</text>
<text x="133.1" y="66.3" transform="rotate(-90 133.1 66.3)">R6</text>
<text x="137.8" y="66.3" transform="rotate(-90 137.8 66.3)">255</text>
<text x="145.8" y="66.3" transform="rotate(-90 145.8 66.3)">R7</text>
<text x="150.5" y="66.3" transform="rotate(-90 150.5 66.3)">255</text>
<text x="158.5" y="66.3" transform="rotate(-90 158.5 66.3)">R8</text>
<text x="163.2" y="66.3" transform="rotate(-90 163.2 66.3)">255</text>
<text x="171.2" y="66.3" transform="rotate(-90 171.2 66.3)">R9</text>
<text x="175.9" y="66.3" transform="rotate(-90 175.9 66.3)">255</text>
<text x="183.8" y="66.3" transform="rotate(-90 183.8 66.3)">R10</text>
<text x="188.6" y="66.3" transform="rotate(-90 188.6 66.3)">255</text>
<text x="15.2" y="79.7">IC1B</text>
<text x="91.4" y="79.7">IC3</text>
<text x="115.2" y="79.2" transform="rotate(-90 115.2 79.2)">LD1</text>
<text x="125.4" y="79.2" transform="rotate(-90 125.4 79.2)">LD2</text>
<text x="138.1" y="79.2" transform="rotate(-90 138.1 79.2)">LD3</text>
<text x="150.8" y="79.2" transform="rotate(-90 150.8 79.2)">LD4</text>
<text x="163.5" y="79.2" transform="rotate(-90 163.5 79.2)">LD5</text>
<text x="176.2" y="79.2" transform="rotate(-90 176.2 79.2)">LD6</text>
<text x="188.9" y="79.2" transform="rotate(-90 188.9 79.2)">LD7</text>
<text x="228.5" y="84.8">IC2P8</text>
<text x="84.5" y="95.7">255</text>
<text x="84.5" y="90.9">R11</text>
<text x="74.6" y="107">C1</text>
<text x="89.8" y="107">C2</text>
<text x="100" y="102" transform="rotate(-90 100 102)">LD8</text>
<text x="15.2" y="112.7">IC1C</text>
<text x="74.6" y="111.8">6pF</text>
<text x="78.7" y="108.9">X1</text>
<text x="89.8" y="111.8">6pF</text>
<text x="69.3" y="136.6">R12</text>
<text x="69.3" y="141.4">255</text>
<text x="15.2" y="145.7">IC1D</text>
<text x="82.3" y="147.7" transform="rotate(-90 82.3 147.7)">LD9</text>
<text x="66" y="158.4">VCC_3V3_WAVR</text>
<text x="46.7" y="167.6">4.7uF</text>
<text x="46.7" y="162.9">C3</text>
<text x="56.9" y="167.6">.1uF</text>
<text x="56.9" y="162.9">C4</text>
<text x="67" y="162.9">C5</text>
<text x="67" y="167.6">.1uF</text>
<text x="77.2" y="167.6">.1uF</text>
<text x="77.2" y="162.9">C6</text>
<text x="78.7" y="171.1">GND</text>
<text x="228.5" y="173.6">IC2P9</text>
<text x="45.7" y="178.7">RESET_WAVR</text>
<text x="33" y="193.9">IC1MISC</text>
<text x="49.2" y="193.3">C7</text>
<text x="53.3" y="195.2">X2</text>
<text x="64.5" y="193.3">C8</text>
<text x="49.2" y="198.1">18pF</text>
<text x="64.5" y="198.1">18pF</text>
<text x="66" y="201.5">GND</text>
<text x="111.7" y="201.5">JP1</text>
</g>
<g font-size="2.1" fill="#808080">
<text x="19.3" y="22.1">PA0(ADC0/PCINT0)</text>
<text x="40.9" y="21">37</text>
<text x="40.9" y="23.5">36</text>
<text x="19.3" y="24.6">PA1(ADC1/PCINT1)</text>
<text x="19.3" y="27.1">PA2(ADC2/PCINT2)</text>
<text x="19.3" y="29.7">PA3(ADC3/PCINT3)</text>
<text x="40.9" y="26">35</text>
<text x="40.9" y="28.6">34</text>
<text x="225.8" y="24.6">1</text>
<text x="225.8" y="27.1">3</text>
<text x="225.8" y="29.7">5</text>
<text x="232.6" y="29.7">6</text>
<text x="232.6" y="27.1">4</text>
<text x="232.6" y="24.6">2</text>
<text x="19.3" y="32.2">PA4(ADC4/PCINT4)</text>
<text x="19.3" y="34.8">PA5(ADC5/PCINT5)</text>
<text x="40.9" y="31.1">33</text>
<text x="40.9" y="33.7">32</text>
<text x="225.8" y="32.2">7</text>
<text x="225.8" y="34.8">9</text>
<text x="231.4" y="34.8">10</text>
<text x="232.6" y="32.2">8</text>
<text x="19.3" y="37.3">PA6(ADC6/PCINT6)</text>
<text x="19.3" y="39.8">PA7(ADC7/PCINT7)</text>
<text x="40.9" y="36.2">31</text>
<text x="40.9" y="38.7">30</text>
<text x="225.8" y="37.3">11</text>
<text x="225.8" y="39.8">13</text>
<text x="231.4" y="39.8">14</text>
<text x="231.4" y="37.3">12</text>
<text x="225.8" y="42.4">15</text>
<text x="225.8" y="44.9">17</text>
<text x="225.8" y="47.5">19</text>
<text x="231.4" y="47.5">20</text>
<text x="231.4" y="44.9">18</text>
<text x="231.4" y="42.4">16</text>
<text x="46" y="53.9">40</text>
<text x="225.8" y="50">21</text>
<text x="225.8" y="52.5">23</text>
<text x="231.4" y="52.5">24</text>
<text x="231.4" y="50">22</text>
<text x="21.2" y="55.1">PB0(XCK0/T0/PCINT8)</text>
<text x="21.4" y="57.6">PB1(T1/CLK0/PCINT9)</text>
<text x="46" y="59">42</text>
<text x="46" y="56.5">41</text>
<text x="225.8" y="57.6">27</text>
<text x="225.8" y="55.1">25</text>
<text x="231.4" y="57.6">28</text>
<text x="231.4" y="55.1">26</text>
<text x="17.7" y="62.7">PB3(AIN1/OC0A/PCINT11)</text>
<text x="18.7" y="60.2">PB2(AIN0/INT2/PCINT10)</text>
<text x="19" y="65.2">PB4(SS/OC0B/PCINT12_</text>
<text x="46" y="61.6">43</text>
<text x="46" y="64.1">44</text>
<text x="88.5" y="61.6" transform="rotate(-90 88.5 61.6)">5</text>
<text x="225.8" y="60.2">29</text>
<text x="225.8" y="62.7">31</text>
<text x="225.8" y="65.2">33</text>
<text x="231.4" y="65.2">34</text>
<text x="231.4" y="62.7">32</text>
<text x="231.4" y="60.2">30</text>
<text x="16.9" y="70.3">PB6(MISO/OC3A/PCINT14)</text>
<text x="17.9" y="67.8">PB5(MOSI/ICP3/PCINT13)</text>
<text x="46" y="66.6">1</text>
<text x="46" y="69.2">2</text>
<text x="46" y="71.7">3</text>
<text x="77.1" y="66.6">1</text>
<text x="77.1" y="69.2">3</text>
<text x="77.1" y="71.7">4</text>
<text x="81" y="67.8">CS</text>
<text x="81" y="70.3">SI/O</text>
<text x="225.8" y="67.8">35</text>
<text x="225.8" y="70.3">37</text>
<text x="231.4" y="70.3">38</text>
<text x="231.4" y="67.8">36</text>
<text x="17.9" y="72.8">PB7(SCK/OC3B/PCINT15)</text>
<text x="81" y="72.8">SC</text>
<text x="89.6" y="74.8" transform="rotate(-90 89.6 74.8)">GND VDD</text>
<text x="225.8" y="72.8">39</text>
<text x="225.8" y="75.4">41</text>
<text x="225.8" y="77.9">43</text>
<text x="231.4" y="72.8">40</text>
<text x="231.4" y="75.4">42</text>
<text x="231.4" y="77.9">44</text>
<text x="88.5" y="78.7" transform="rotate(-90 88.5 78.7)">2</text>
<text x="225.8" y="80.4">45</text>
<text x="231.4" y="80.4">46</text>
<text x="21.8" y="88.1">PC0(SCL/PCINT16)</text>
<text x="43.5" y="87">19</text>
<text x="43.5" y="89.5">20</text>
<text x="21.5" y="95.7">PC3(TMS/PCINT19)</text>
<text x="21.6" y="90.6">PC1(SDA/PCINT17)</text>
<text x="21.7" y="93.1">PC2(TCK/PCINT18)</text>
<text x="43.5" y="94.6">22</text>
<text x="43.5" y="92">21</text>
<text x="21.5" y="98.2">PC4(TDO/PCINT20)</text>
<text x="22.5" y="100.8">PC5(TDI/PCINT21)</text>
<text x="43.5" y="97.1">23</text>
<text x="43.5" y="99.7">24</text>
<text x="18.9" y="103.3">PC6(TOSC1/PCINT22)</text>
<text x="18.9" y="105.8">PC7(TOSC2/PCINT23)</text>
<text x="43.5" y="102.2">25</text>
<text x="43.5" y="104.7">26</text>
<text x="225.8" y="113.5">1</text>
<text x="232.6" y="113.5">2</text>
<text x="46" y="120">9</text>
<text x="225.8" y="116">3</text>
<text x="225.8" y="118.5">5</text>
<text x="232.6" y="118.5">6</text>
<text x="232.6" y="116">4</text>
<text x="19.8" y="121.1">PD0(RXD0/T3/PCINT24)</text>
<text x="23.1" y="123.6">PD1(TXD0/PCINT25)</text>
<text x="46" y="122.5">10</text>
<text x="46" y="125.1">11</text>
<text x="225.8" y="121.1">7</text>
<text x="225.8" y="123.6">9</text>
<text x="231.4" y="123.6">10</text>
<text x="232.6" y="121.1">8</text>
<text x="16.6" y="131.2">PD4(XCK1/OC1B/PCINT28)</text>
<text x="17.7" y="126.2">PD2(RXD1/INT0/PCINT26)</text>
<text x="17.9" y="128.7">PD3(TXD1/INT1/PCINT27)</text>
<text x="46" y="127.6">12</text>
<text x="46" y="130.1">13</text>
<text x="225.8" y="126.2">11</text>
<text x="225.8" y="128.7">13</text>
<text x="225.8" y="131.2">15</text>
<text x="231.4" y="128.7">14</text>
<text x="231.4" y="131.2">16</text>
<text x="231.4" y="126.2">12</text>
<text x="18" y="136.3">PD6(ICP/IOC2B/PCINT30)</text>
<text x="22.7" y="133.8">PD5(OC1A/PCINT29)</text>
<text x="46" y="132.6">14</text>
<text x="46" y="135.2">15</text>
<text x="46" y="137.7">16</text>
<text x="225.8" y="133.8">17</text>
<text x="225.8" y="136.3">19</text>
<text x="231.4" y="136.3">20</text>
<text x="231.4" y="133.8">18</text>
<text x="22.7" y="138.9">PD7(OC2A/PCINT31)</text>
<text x="225.8" y="138.9">21</text>
<text x="225.8" y="141.4">23</text>
<text x="225.8" y="143.9">25</text>
<text x="231.4" y="143.9">26</text>
<text x="231.4" y="141.4">24</text>
<text x="231.4" y="138.9">22</text>
<text x="225.8" y="146.5">27</text>
<text x="225.8" y="149">29</text>
<text x="231.4" y="149">30</text>
<text x="231.4" y="146.5">28</text>
<text x="225.8" y="151.6">31</text>
<text x="225.8" y="154.1">33</text>
<text x="231.4" y="154.1">34</text>
<text x="231.4" y="151.6">32</text>
<text x="225.8" y="156.6">35</text>
<text x="225.8" y="159.2">37</text>
<text x="225.8" y="161.7">39</text>
<text x="231.4" y="161.7">40</text>
<text x="231.4" y="159.2">38</text>
<text x="231.4" y="156.6">36</text>
<text x="225.8" y="164.2">41</text>
<text x="225.8" y="166.8">43</text>
<text x="231.4" y="164.3">42</text>
<text x="231.4" y="166.8">44</text>
<text x="19.9" y="170.7" transform="rotate(-90 19.9 170.7)">5</text>
<text x="22.5" y="170.7" transform="rotate(-90 22.5 170.7)">17</text>
<text x="25" y="170.7" transform="rotate(-90 25 170.7)">38</text>
<text x="27.5" y="170.7" transform="rotate(-90 27.5 170.7)">27</text>
<text x="40.9" y="173.3">29</text>
<text x="225.8" y="169.3">45</text>
<text x="231.4" y="169.3">46</text>
<text x="21" y="179.1" transform="rotate(-90 21 179.1)">VCC0</text>
<text x="23.6" y="179.1" transform="rotate(-90 23.6 179.1)">VCC1</text>
<text x="26.1" y="179.1" transform="rotate(-90 26.1 179.1)">VCC2</text>
<text x="28.7" y="179.1" transform="rotate(-90 28.7 179.1)">AVCC</text>
<text x="31.2" y="179.5">RESET</text>
<text x="32.6" y="174.4">AREF</text>
<text x="40.9" y="178.4">4</text>
<text x="32" y="184.5">XTAL2</text>
<text x="40.9" y="186">8</text>
<text x="40.9" y="183.4">7</text>
<text x="113.2" y="184.5">1</text>
<text x="21" y="189.1" transform="rotate(-90 21 189.1)">GND0</text>
<text x="23.6" y="189.1" transform="rotate(-90 23.6 189.1)">GND1</text>
<text x="26.1" y="189.1" transform="rotate(-90 26.1 189.1)">GND2</text>
<text x="28.7" y="189.1" transform="rotate(-90 28.7 189.1)">GND3</text>
<text x="32" y="187.1">XTAL1</text>
<text x="113.2" y="187.1">2</text>
<text x="113.2" y="189.6">3</text>
<text x="19.9" y="193" transform="rotate(-90 19.9 193)">6</text>
<text x="22.5" y="194.1" transform="rotate(-90 22.5 194.1)">18</text>
<text x="25" y="194.1" transform="rotate(-90 25 194.1)">28</text>
<text x="27.5" y="194.1" transform="rotate(-90 27.5 194.1)">39</text>
<text x="113.2" y="192.2">4</text>
<text x="113.2" y="194.7">5</text>
<text x="113.2" y="197.2">6</text>
</g>
<g font-size="1.8" fill="#800000">
<text x="93.9" y="28.9">Note: 8.58V maps to 1.1V</text>
<text x="30.1" y="43.4">Pins 37-30</text>
<text x="32.3" y="76.4">Pins 41-44, 1-3</text>
<text x="80" y="76.5">LM95071</text>
<text x="111.7" y="87.3">LEDS: Enable are Green-LNJ347W83RA</text>
<text x="118.7" y="89.8">Red are INT--LNJ247W82RACT-ND</text>
<text x="104.1" y="100">LED: Status is green, Sleep is Red</text>
<text x="31.2" y="109.3">Pins 19-26</text>
<text x="45.7" y="110.2">Digi#:535-11898-1-ND, 32.768kHz</text>
<text x="35.1" y="142.5">Pins 9-16</text>
<text x="45.7" y="204.1">Digi#:887-1089-1-ND, 20MHz</text>
</g>
</svg>
